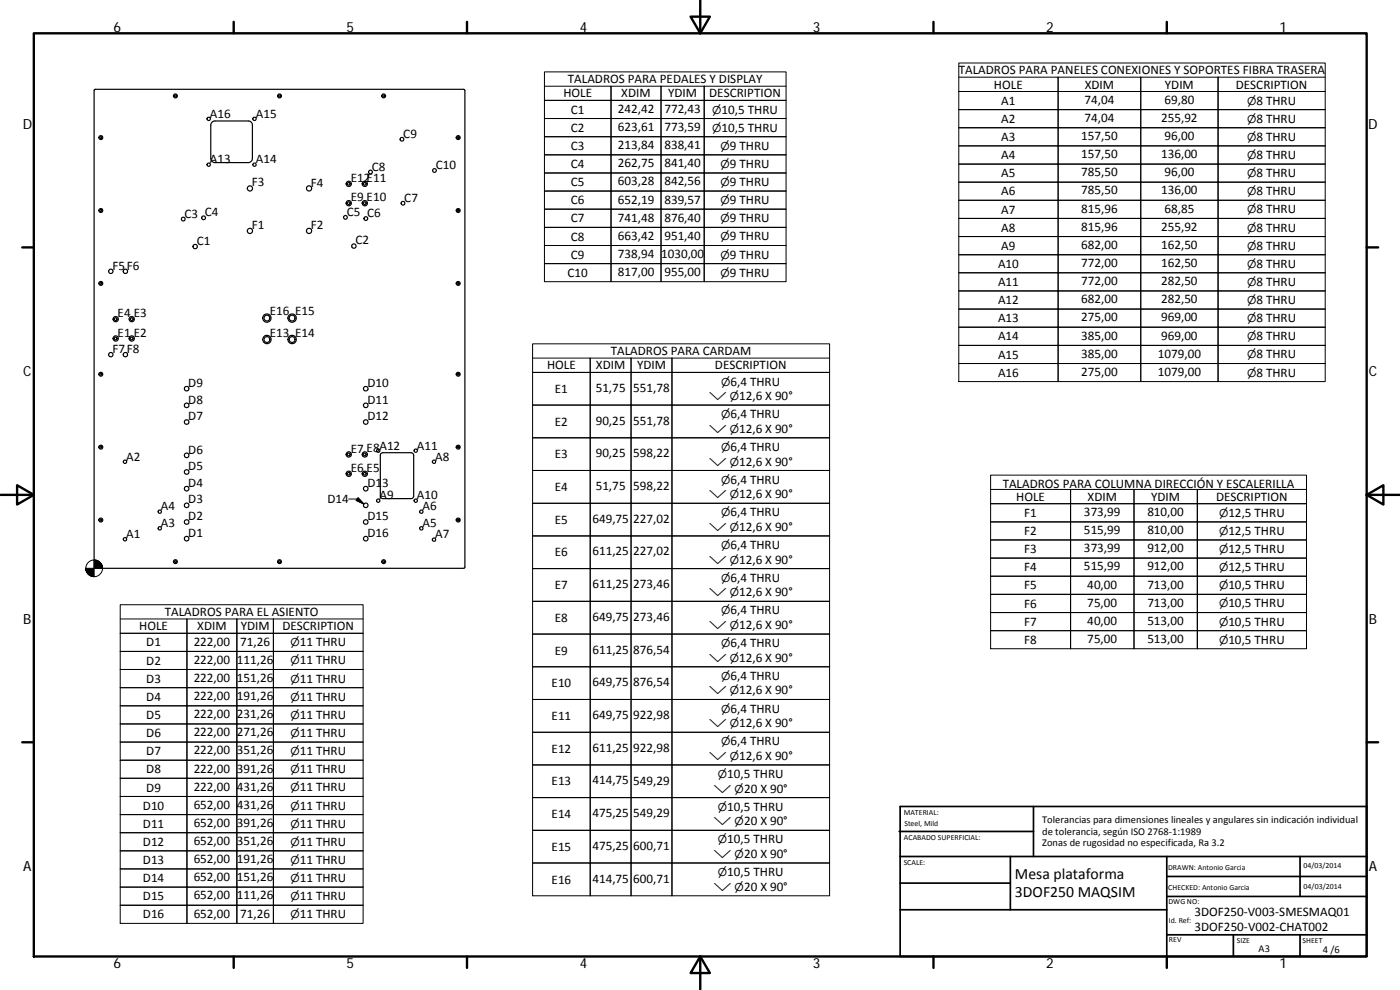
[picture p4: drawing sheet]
<svg xmlns="http://www.w3.org/2000/svg" width="420mm" height="297mm" viewBox="0 0 420 297" stroke-linecap="round" stroke-linejoin="round" font-family="sans-serif">
<g fill="none" stroke="#000" stroke-width=".36">
<path d="M28.4 26.9h111v143.5l-110.8 .1-.3-.2zM63.6 36.7l.9-.4h10a1.2 1.2 0 0 1 1.2 1.2v10a1.23 1.23 0 0 1-1.2 1.3h-10a1.3 1.3 0 0 1-1.2-1.3v-10zM114.4 136.1l.5-.3h8.5l.6 .4 .2 12.6-.4 .7-8.9 .1-.7-.4-.1-12.6z"/>
<circle cx="52.6" cy="28.8" r=".31"/>
<circle cx="52.6" cy="28.8" r=".59"/>
<circle cx="62.6" cy="35.7" r=".5"/>
<circle cx="76.4" cy="35.7" r=".5"/>
<circle cx="83.9" cy="28.8" r=".31"/>
<circle cx="83.9" cy="28.8" r=".59"/>
<circle cx="115.1" cy="28.8" r=".31"/>
<circle cx="115.1" cy="28.8" r=".59"/>
<circle cx="30.3" cy="41.3" r=".59"/>
<circle cx="30.3" cy="41.3" r=".3"/>
<circle cx="62.6" cy="49.4" r=".5"/>
<circle cx="75" cy="56.5" r=".79"/>
<circle cx="76.4" cy="49.4" r=".5"/>
<circle cx="92.8" cy="56.5" r=".78"/>
<circle cx="104.7" cy="55.2" r=".79"/>
<circle cx="104.7" cy="55.2" r=".42"/>
<circle cx="109.5" cy="55.2" r=".42"/>
<circle cx="109.5" cy="55.2" r=".78"/>
<circle cx="111.2" cy="51.6" r=".56"/>
<circle cx="120.6" cy="41.8" r=".56"/>
<circle cx="130.4" cy="51.2" r=".56"/>
<circle cx="137.5" cy="41.3" r=".3"/>
<circle cx="137.5" cy="41.3" r=".59"/>
<circle cx="30.3" cy="63.2" r=".59"/>
<circle cx="30.3" cy="63.1" r=".3"/>
<circle cx="55" cy="65.7" r=".56"/>
<circle cx="58.6" cy="74" r=".65"/>
<circle cx="61.1" cy="65.4" r=".56"/>
<circle cx="75" cy="69.3" r=".78"/>
<circle cx="92.8" cy="69.3" r=".77"/>
<circle cx="103.7" cy="65.2" r=".56"/>
<circle cx="104.7" cy="61" r=".79"/>
<circle cx="104.7" cy="61" r=".4"/>
<circle cx="106.2" cy="73.8" r=".66"/>
<circle cx="109.5" cy="61" r=".4"/>
<circle cx="109.5" cy="61" r=".79"/>
<circle cx="109.8" cy="65.6" r=".56"/>
<circle cx="120.9" cy="61" r=".56"/>
<circle cx="137.5" cy="63.2" r=".59"/>
<circle cx="137.5" cy="63.2" r=".3"/>
<circle cx="30.3" cy="85" r=".59"/>
<circle cx="30.3" cy="85" r=".3"/>
<circle cx="33.2" cy="81.4" r=".66"/>
<circle cx="34.7" cy="95.8" r=".41"/>
<circle cx="34.7" cy="95.8" r=".78"/>
<circle cx="37.6" cy="81.4" r=".65"/>
<circle cx="39.5" cy="95.8" r=".79"/>
<circle cx="39.6" cy="95.8" r=".42"/>
<circle cx="80.1" cy="95.4" r="1.24"/>
<circle cx="80.1" cy="95.4" r=".88"/>
<circle cx="87.7" cy="95.4" r="1.25"/>
<circle cx="87.7" cy="95.4" r=".88"/>
<circle cx="137.5" cy="85" r=".3"/>
<circle cx="137.5" cy="85" r=".59"/>
<circle cx="30.3" cy="112.3" r=".59"/>
<circle cx="30.3" cy="112.3" r=".3"/>
<circle cx="33.2" cy="106.4" r=".66"/>
<circle cx="34.7" cy="101.6" r=".41"/>
<circle cx="34.7" cy="101.6" r=".79"/>
<circle cx="37.6" cy="106.4" r=".65"/>
<circle cx="39.5" cy="101.6" r=".79"/>
<circle cx="39.6" cy="101.6" r=".42"/>
<circle cx="56" cy="116.6" r=".69"/>
<circle cx="80.1" cy="101.9" r="1.25"/>
<circle cx="80.1" cy="101.9" r=".88"/>
<circle cx="87.7" cy="101.9" r="1.26"/>
<circle cx="87.7" cy="101.9" r=".88"/>
<circle cx="109.8" cy="116.6" r=".69"/>
<circle cx="137.5" cy="112.3" r=".59"/>
<circle cx="137.5" cy="112.3" r=".3"/>
<circle cx="30.3" cy="134.2" r=".59"/>
<circle cx="30.3" cy="134.1" r=".3"/>
<circle cx="37.5" cy="138.5" r=".51"/>
<circle cx="56" cy="121.6" r=".69"/>
<circle cx="56" cy="126.6" r=".69"/>
<circle cx="56" cy="136.6" r=".69"/>
<circle cx="104.7" cy="136.4" r=".79"/>
<circle cx="104.7" cy="136.3" r=".41"/>
<circle cx="109.5" cy="136.3" r=".41"/>
<circle cx="109.5" cy="136.4" r=".79"/>
<circle cx="109.8" cy="121.6" r=".69"/>
<circle cx="109.8" cy="126.6" r=".69"/>
<circle cx="113.5" cy="135.2" r=".5"/>
<circle cx="124.8" cy="135.2" r=".49"/>
<circle cx="130.3" cy="138.5" r=".51"/>
<circle cx="137.5" cy="134.2" r=".3"/>
<circle cx="137.5" cy="134.2" r=".59"/>
<circle cx="30.3" cy="156" r=".59"/>
<circle cx="30.3" cy="156" r=".29"/>
<circle cx="48" cy="153.5" r=".49"/>
<circle cx="48" cy="158.5" r=".5"/>
<circle cx="56" cy="156.6" r=".69"/>
<circle cx="56" cy="141.6" r=".69"/>
<circle cx="56" cy="146.6" r=".69"/>
<circle cx="56" cy="151.6" r=".69"/>
<circle cx="104.7" cy="142.2" r=".42"/>
<circle cx="104.7" cy="142.1" r=".79"/>
<circle cx="109.5" cy="142.2" r=".42"/>
<circle cx="109.5" cy="142.1" r=".79"/>
<circle cx="109.8" cy="156.6" r=".69"/>
<circle cx="109.8" cy="151.6" r=".69"/>
<circle cx="109.8" cy="146.6" r=".69"/>
<circle cx="113.5" cy="150.2" r=".5"/>
<circle cx="124.8" cy="150.2" r=".49"/>
<circle cx="126.5" cy="153.5" r=".5"/>
<circle cx="126.5" cy="158.5" r=".51"/>
<circle cx="137.5" cy="156" r=".59"/>
<circle cx="137.5" cy="156" r=".29"/>
<circle cx="37.5" cy="161.8" r=".5"/>
<circle cx="52.6" cy="168.5" r=".59"/>
<circle cx="52.7" cy="168.5" r=".3"/>
<circle cx="56" cy="161.6" r=".69"/>
<circle cx="83.9" cy="168.5" r=".59"/>
<circle cx="83.9" cy="168.5" r=".29"/>
<circle cx="109.8" cy="161.6" r=".69"/>
<circle cx="115.1" cy="168.5" r=".59"/>
<circle cx="115.1" cy="168.5" r=".29"/>
<circle cx="130.3" cy="161.9" r=".5"/>
</g>
<g fill="none" stroke="#000" stroke-width=".71">
<path d="M10.1 10h400.1v277h-400.1zM70.1 6.6v3.4M140.2 6.6v3.4M207.3 5h5.8l-2.9 5zM210.2 0v10M280.2 6.6v3.4M350.2 6.6v3.4M6.7 74.2h3.4M410.2 74.2h3.4M.2 148.5h9.9M5.1 145.6l5 2.9-5 2.9zM410.2 148.5l5-2.9v5.8z"/>
<path d="M410.2 148.5h9.9M6.7 222.7h3.4M410.2 222.7h3.4M70.1 287v3.4M140.2 287v3.4M210.2 287l2.9 5h-5.8zM210.2 287v10M280.2 287v3.4M350.2 287v3.4"/>
</g>
<g fill="none" stroke="#000" stroke-width=".51">
<path d="M269.8 249.5h40.4M270.1 257h140.1M270.1 242h140.1v45h-140.1zM303.2 257v16M310.2 242v15M350.2 257v30M390.2 257v12M270.1 273h80.1M270.1 265h33.1M350.2 269h60M350.2 263h60M350.2 280.5h60"/>
<path d="M370.2 280.5v6.5M390.2 280.5v6.5"/>
</g>
<g fill="none" stroke="#000" stroke-width=".3">
<path d="M287.7 18.9h110v95.6h-110zM163.4 25.9h20v4.2M163.4 21.6h72.5v62.9h-72.5zM183.4 35.6v-5.5h-20h72.5h-24.6v-4.2v58.6M198.4 25.9v58.6M211.3 30.1v5.5h24.6h-72.5h20v5.4M211.3 35.6v5.4h24.6h-72.5h20v5.5M235.9 25.9h-52.5v58.6v-5.4h-20h72.5h-24.6v-5.4M287.7 23.2h29.9v4.3M317.6 32.9v-5.4h-29.9h110h-32.1v-4.3v91.3M342.4 23.2v91.3M365.6 27.5v5.4h32.1h-110h29.9v5.4"/>
<path d="M365.6 32.9v5.4h32.1h-110h29.9v5.5M365.6 38.3v5.5h32.1h-110h29.9v5.4M397.7 23.2h-80.1v91.3v-5.4h-29.9h110h-32.1v-5.5M211.3 41v5.5h24.6h-72.5h20v5.4M211.3 46.5v5.4h24.6h-72.5h20v5.4M211.3 51.9v5.4h24.6h-72.5h20v5.5M211.3 57.3v5.5h24.6h-72.5h20v5.4M365.6 43.8v5.4h32.1h-110h29.9v5.5M365.6 49.2v5.5h32.1h-110h29.9v5.4M365.6 54.7v5.4h32.1h-110h29.9v5.4M211.3 62.8v5.4h24.6h-72.5h20v5.5M211.3 68.2v5.5h24.6h-72.5h20v5.4"/>
<path d="M365.6 60.1v5.4h32.1h-110h29.9v5.5M365.6 65.5v5.5h32.1h-110h29.9v5.4M365.6 71v5.4h32.1h-110h29.9v5.5M365.6 76.4v5.5h32.1h-110h29.9v5.4M365.6 81.9v5.4h32.1h-110h29.9v5.4M365.6 87.3v5.4h32.1h-110h29.9v5.5M365.6 92.7v5.5h32.1h-110h29.9v5.4M365.6 98.2v5.4h32.1h-110h29.9v5.5M159.8 107.4h17.3v4.3M159.8 103.2h89.2v165.6h-89.2zM189.4 107.4v161.4M201.7 111.7v9.8h47.3h-89.2h17.3v9.9"/>
<path d="M249 107.4h-71.9v161.4v-9.9h-17.3h89.2h-47.3v-9.8M177.1 121.5v-9.8h-17.3h89.2h-47.3v-4.3v161.4M201.7 121.5v9.9h47.3h-89.2h17.3v9.8M201.7 131.4v9.8h47.3h-89.2h17.3v9.8M104.7 149.7h2.5l2 1.5M107.5 149.4l1.7 1.8-2.3-1zM201.7 141.2v9.8h47.3h-89.2h17.3v9.8M201.7 151v9.8h47.3h-89.2h17.3v9.8M297.3 146.9h24v4.2M297.3 142.6h94.8v52h-94.8zM321.3 156.6v-5.5h-24h94.8h-32.8v-4.2v47.7M340.3 146.9v47.7"/>
<path d="M359.3 151.1v5.5h32.8h-94.8h24v5.4M359.3 156.6v5.4h32.8h-94.8h24v5.4M392.1 146.9h-70.8v47.7v-5.4h-24h94.8h-32.8v-5.4M201.7 160.8v9.8h47.3h-89.2h17.3v9.8M201.7 170.6v9.8h47.3h-89.2h17.3v9.8M359.3 162v5.4h32.8h-94.8h24v5.5M359.3 167.4v5.5h32.8h-94.8h24v5.4M359.3 172.9v5.4h32.8h-94.8h24v5.5M359.3 178.3v5.5h32.8h-94.8h24v5.4M36.1 185.7h20v4.3M36.1 181.4h72.9v95.7h-72.9zM56.1 195.5v-5.5h-20h72.9h-26.9v-4.3v91.4"/>
<path d="M71.1 185.7v91.4M82.1 190v5.5h26.9h-72.9h20v5.4M82.1 195.5v5.4h26.9h-72.9h20v5.4M109 185.7h-52.9v91.4v-5.5h-20h72.9h-26.9v-5.4M201.7 180.4v9.8h47.3h-89.2h17.3v9.9M201.7 190.2v9.9h47.3h-89.2h17.3v9.8M82.1 200.9v5.4h26.9h-72.9h20v5.5M82.1 206.3v5.5h26.9h-72.9h20v5.4M82.1 211.8v5.4h26.9h-72.9h20v5.5M82.1 217.2v5.5h26.9h-72.9h20v5.4M201.7 200.1v9.8h47.3h-89.2h17.3v9.8M201.7 209.9v9.8h47.3h-89.2h17.3v9.8"/>
<path d="M201.7 219.7v9.8h47.3h-89.2h17.3v9.8M82.1 222.7v5.4h26.9h-72.9h20v5.4M82.1 228.1v5.4h26.9h-72.9h20v5.5M82.1 233.5v5.5h26.9h-72.9h20v5.4M82.1 239v5.4h26.9h-72.9h20v5.5M201.7 229.5v9.8h47.3h-89.2h17.3v9.8M201.7 239.3v9.8h47.3h-89.2h17.3v9.8M82.1 244.4v5.5h26.9h-72.9h20v5.4M82.1 249.9v5.4h26.9h-72.9h20v5.4M82.1 255.3v5.4h26.9h-72.9h20v5.5M82.1 260.7v5.5h26.9h-72.9h20v5.4"/>
<circle cx="28.3" cy="170.5" r="2.51"/>
</g>
<g fill="#000" stroke="#000" stroke-width=".3">
<path d="M107.5 149.4l1.7 1.8-2.3-1zM25.8 170.5l.1 .7zM25.8 170.5l.2 1.1zM25.8 170.5l.4 1.4zM25.8 170.5l.6 1.6zM25.8 170.5l.8 1.9zM25.8 170.5l1.1 2.1-.3-.2zM25.8 170.5l1.4 2.3-.3-.2zM25.8 170.5l1.8 2.4-.4-.1zM25.8 170.5l2.1 2.5-.3-.1zM25.8 170.5l2.4 2.5h-.3zM28.2 168l2.6 2.5h-2.6z"/>
<path d="M25.8 170.5h2.4v2.5zM30.7 169.8l.1 .7zM30.5 169.5l.3 1zM30.4 169.2l.4 1.3zM30.2 168.9l.6 1.6zM29.9 168.7l.9 1.8zM29.6 168.4l1.2 2.1zM29.3 168.2l.3 .2 1.2 2.1zM29 168.1l.3 .1 1.5 2.3zM28.6 168l.4 .1 1.8 2.4zM28.2 168h.4l2.2 2.5z"/>
</g>
<g font-size="4.7">
<text x="304.6" y="263.7">Mesa plataforma</text>
<text x="304.6" y="269.1">3DOF250 MAQSIM</text>
</g>
<g font-size="4.2">
<text x="34" y="9.6">6</text>
<text x="104" y="9.6">5</text>
<text x="174" y="9.6">4</text>
<text x="244" y="9.6">3</text>
<text x="314" y="9.6">2</text>
<text x="384" y="9.6">1</text>
<text x="6.8" y="38.7">D</text>
<text x="410.6" y="38.7">D</text>
<text x="7" y="112.9">C</text>
<text x="410.8" y="112.9">C</text>
<text x="7" y="187.1">B</text>
<text x="410.8" y="187.1">B</text>
<text x="7" y="261.3">A</text>
<text x="410.8" y="261.3">A</text>
<text x="34" y="290.4">6</text>
<text x="104" y="290.4">5</text>
<text x="174" y="290.4">4</text>
<text x="244" y="290.4">3</text>
<text x="314" y="290.4">2</text>
<text x="384" y="290.4">1</text>
</g>
<g font-size="3.9">
<text x="287.7" y="22.3">TALADROS PARA PANELES CONEXIONES Y SOPORTES FIBRA TRASERA</text>
<text x="169.1" y="29.2">HOLE</text>
<text x="170.4" y="25">TALADROS PARA PEDALES Y DISPLAY</text>
<text x="186.5" y="29.2">XDIM</text>
<text x="200.5" y="29.2">YDIM</text>
<text x="212.9" y="29.2">DESCRIPTION</text>
<text x="298.3" y="26.6">HOLE</text>
<text x="325.5" y="26.6">XDIM</text>
<text x="349.6" y="26.6">YDIM</text>
<text x="370.9" y="26.6">DESCRIPTION</text>
<text x="63" y="35.3">A16</text>
<text x="76.7" y="35.3">A15</text>
<text x="171.3" y="34.1">C1</text>
<text x="185.4" y="33.9">242,42</text>
<text x="199.4" y="33.9">772,43</text>
<text x="216.5" y="34.1">10,5 THRU</text>
<text x="300.5" y="31.5">A1</text>
<text x="325.5" y="31.2">74,04</text>
<text x="349.5" y="31.2">69,80</text>
<text x="377.1" y="31.4">8 THRU</text>
<text x="121" y="41.4">C9</text>
<text x="171.3" y="39.5">C2</text>
<text x="185.4" y="39.3">623,61</text>
<text x="199.4" y="39.3">773,59</text>
<text x="216.5" y="39.5">10,5 THRU</text>
<text x="300.5" y="36.9">A2</text>
<text x="325.5" y="36.6">74,04</text>
<text x="348.5" y="36.6">255,92</text>
<text x="377.1" y="36.8">8 THRU</text>
<text x="171.3" y="45">C3</text>
<text x="185.4" y="44.7">213,84</text>
<text x="199.4" y="44.7">838,41</text>
<text x="219" y="45">9 THRU</text>
<text x="300.5" y="42.3">A3</text>
<text x="300.5" y="47.8">A4</text>
<text x="324.5" y="42.1">157,50</text>
<text x="324.5" y="47.5">157,50</text>
<text x="348.5" y="47.5">136,00</text>
<text x="349.5" y="42.1">96,00</text>
<text x="377.1" y="42.3">8 THRU</text>
<text x="377.1" y="47.7">8 THRU</text>
<text x="63" y="49">A13</text>
<text x="76.7" y="49">A14</text>
<text x="111.6" y="51.2">C8</text>
<text x="130.8" y="50.8">C10</text>
<text x="171.3" y="50.4">C4</text>
<text x="185.4" y="50.2">262,75</text>
<text x="199.4" y="50.2">841,40</text>
<text x="219" y="50.4">9 THRU</text>
<text x="300.5" y="53.2">A5</text>
<text x="324.5" y="52.9">785,50</text>
<text x="349.5" y="52.9">96,00</text>
<text x="377.1" y="53.1">8 THRU</text>
<text x="75.6" y="55.9">F3</text>
<text x="93.3" y="56">F4</text>
<text x="105.3" y="54.6">E12E11</text>
<text x="171.3" y="55.9">C5</text>
<text x="185.4" y="55.6">603,28</text>
<text x="199.4" y="55.6">842,56</text>
<text x="219" y="55.8">9 THRU</text>
<text x="300.5" y="58.6">A6</text>
<text x="324.5" y="58.4">785,50</text>
<text x="348.5" y="58.4">136,00</text>
<text x="377.1" y="58.6">8 THRU</text>
<text x="55.4" y="65.3">C3 C4</text>
<text x="104.1" y="64.8">C5 C6</text>
<text x="105.3" y="60.4">E9 E10</text>
<text x="121.3" y="60.6">C7</text>
<text x="171.3" y="61.3">C6</text>
<text x="185.4" y="61.1">652,19</text>
<text x="199.4" y="61.1">839,57</text>
<text x="219" y="61.3">9 THRU</text>
<text x="300.5" y="64.1">A7</text>
<text x="324.5" y="63.8">815,96</text>
<text x="349.5" y="63.8">68,85</text>
<text x="377.1" y="64">8 THRU</text>
<text x="75.6" y="68.7">F1</text>
<text x="93.3" y="68.7">F2</text>
<text x="171.3" y="66.7">C7</text>
<text x="185.4" y="66.5">741,48</text>
<text x="185.4" y="71.9">663,42</text>
<text x="199.4" y="66.5">876,40</text>
<text x="199.4" y="71.9">951,40</text>
<text x="219" y="66.7">9 THRU</text>
<text x="300.5" y="69.5">A8</text>
<text x="324.5" y="69.3">815,96</text>
<text x="348.5" y="69.3">255,92</text>
<text x="377.1" y="69.5">8 THRU</text>
<text x="59" y="73.5">C1</text>
<text x="106.7" y="73.3">C2</text>
<text x="171.3" y="72.2">C8</text>
<text x="171.3" y="77.6">C9</text>
<text x="185.4" y="77.4">738,94</text>
<text x="198.4" y="77.4">1030,00</text>
<text x="219" y="72.2">9 THRU</text>
<text x="219" y="77.6">9 THRU</text>
<text x="300.5" y="75">A9</text>
<text x="324.5" y="74.7">682,00</text>
<text x="348.5" y="74.7">162,50</text>
<text x="377.1" y="74.9">8 THRU</text>
<text x="33.7" y="80.9">F5F6</text>
<text x="170.3" y="83.1">C10</text>
<text x="185.4" y="82.8">817,00</text>
<text x="199.4" y="82.8">955,00</text>
<text x="219" y="83">9 THRU</text>
<text x="299.5" y="80.4">A10</text>
<text x="324.5" y="80.1">772,00</text>
<text x="348.5" y="80.1">162,50</text>
<text x="377.1" y="80.4">8 THRU</text>
<text x="299.5" y="85.8">A11</text>
<text x="324.5" y="85.6">772,00</text>
<text x="348.5" y="85.6">282,50</text>
<text x="377.1" y="85.8">8 THRU</text>
<text x="35.3" y="95.2">E4 E3</text>
<text x="81" y="94.5">E16 E15</text>
<text x="299.5" y="91.3">A12</text>
<text x="324.5" y="91">682,00</text>
<text x="348.5" y="91">282,50</text>
<text x="377.1" y="91.2">8 THRU</text>
<text x="35.3" y="101">E1 E2</text>
<text x="81" y="101">E13 E14</text>
<text x="299.5" y="96.7">A13</text>
<text x="324.5" y="96.5">275,00</text>
<text x="324.5" y="101.9">385,00</text>
<text x="348.5" y="96.5">969,00</text>
<text x="348.5" y="101.9">969,00</text>
<text x="377.1" y="96.7">8 THRU</text>
<text x="33.7" y="105.9">F7F8</text>
<text x="183.3" y="106.6">TALADROS PARA CARDAM</text>
<text x="299.5" y="102.2">A14</text>
<text x="299.5" y="107.6">A15</text>
<text x="324.5" y="107.3">385,00</text>
<text x="347.5" y="107.3">1079,00</text>
<text x="377.1" y="102.1">8 THRU</text>
<text x="377.1" y="107.5">8 THRU</text>
<text x="164.2" y="110.8">HOLE</text>
<text x="178.8" y="110.8">XDIM</text>
<text x="191.2" y="110.8">YDIM</text>
<text x="214.6" y="110.8">DESCRIPTION</text>
<text x="299.5" y="113">A16</text>
<text x="324.5" y="112.8">275,00</text>
<text x="347.5" y="112.8">1079,00</text>
<text x="377.1" y="113">8 THRU</text>
<text x="56.5" y="116.1">D9</text>
<text x="110.3" y="116.1">D10</text>
<text x="166.5" y="117.9">E1</text>
<text x="178.8" y="117.6">51,75</text>
<text x="190.1" y="117.6">551,78</text>
<text x="219.3" y="115.7">6,4 THRU</text>
<text x="56.5" y="121.1">D8</text>
<text x="110.3" y="121.2">D11</text>
<text x="219.3" y="125.5">6,4 THRU</text>
<text x="221.8" y="120">12,6 X 90°</text>
<text x="56.5" y="126.1">D7</text>
<text x="110.3" y="126.2">D12</text>
<text x="166.5" y="127.7">E2</text>
<text x="178.8" y="127.4">90,25</text>
<text x="190.1" y="127.4">551,78</text>
<text x="221.8" y="129.8">12,6 X 90°</text>
<text x="56.5" y="136.1">D6</text>
<text x="105.3" y="135.8">E7 E8A12</text>
<text x="125.1" y="134.9">A11</text>
<text x="166.5" y="137.5">E3</text>
<text x="178.8" y="137.3">90,25</text>
<text x="190.1" y="137.3">598,22</text>
<text x="219.3" y="135.3">6,4 THRU</text>
<text x="37.9" y="138.2">A2</text>
<text x="56.5" y="141.1">D5</text>
<text x="105.3" y="141.6">E6 E5</text>
<text x="130.6" y="138.2">A8</text>
<text x="221.8" y="139.7">12,6 X 90°</text>
<text x="56.5" y="146.2">D4</text>
<text x="110.3" y="146.1">D13</text>
<text x="113.9" y="149.8">A9</text>
<text x="125.1" y="149.8">A10</text>
<text x="166.5" y="147.3">E4</text>
<text x="178.8" y="147.1">51,75</text>
<text x="190.1" y="147.1">598,22</text>
<text x="219.3" y="145.1">6,4 THRU</text>
<text x="221.8" y="149.5">12,6 X 90°</text>
<text x="300.9" y="146.3">TALADROS PARA COLUMNA DIRECCIÓN Y ESCALERILLA</text>
<text x="48.3" y="153.2">A4</text>
<text x="56.5" y="151.1">D3</text>
<text x="98.3" y="151">D14</text>
<text x="126.8" y="153.1">A6</text>
<text x="219.3" y="154.9">6,4 THRU</text>
<text x="305" y="150.2">HOLE</text>
<text x="307.4" y="155.1">F1</text>
<text x="325.3" y="154.8">373,99</text>
<text x="326.4" y="150.2">XDIM</text>
<text x="344.3" y="154.8">810,00</text>
<text x="345.5" y="150.2">YDIM</text>
<text x="364.9" y="150.2">DESCRIPTION</text>
<text x="368.6" y="155">12,5 THRU</text>
<text x="37.9" y="161.4">A1</text>
<text x="48.3" y="158.1">A3</text>
<text x="56.5" y="161.1">D1</text>
<text x="56.5" y="156.1">D2</text>
<text x="110.3" y="156.1">D15</text>
<text x="110.3" y="161.1">D16</text>
<text x="126.8" y="158.1">A5</text>
<text x="130.6" y="161.5">A7</text>
<text x="166.5" y="157.1">E5</text>
<text x="177.8" y="156.9">649,75</text>
<text x="190.1" y="156.9">227,02</text>
<text x="221.8" y="159.3">12,6 X 90°</text>
<text x="307.4" y="160.5">F2</text>
<text x="325.3" y="160.3">515,99</text>
<text x="344.3" y="160.3">810,00</text>
<text x="368.6" y="160.5">12,5 THRU</text>
<text x="166.5" y="166.9">E6</text>
<text x="177.8" y="166.7">611,25</text>
<text x="190.1" y="166.7">227,02</text>
<text x="219.3" y="164.7">6,4 THRU</text>
<text x="307.4" y="165.9">F3</text>
<text x="325.3" y="165.7">373,99</text>
<text x="344.3" y="165.7">912,00</text>
<text x="368.6" y="165.9">12,5 THRU</text>
<text x="221.8" y="169.1">12,6 X 90°</text>
<text x="307.4" y="171.4">F4</text>
<text x="325.3" y="171.1">515,99</text>
<text x="344.3" y="171.1">912,00</text>
<text x="368.6" y="171.4">12,5 THRU</text>
<text x="166.5" y="176.7">E7</text>
<text x="177.8" y="176.5">611,25</text>
<text x="190.1" y="176.5">273,46</text>
<text x="219.3" y="174.5">6,4 THRU</text>
<text x="221.8" y="178.9">12,6 X 90°</text>
<text x="307.4" y="176.8">F5</text>
<text x="326.3" y="176.6">40,00</text>
<text x="344.3" y="176.6">713,00</text>
<text x="368.6" y="176.8">10,5 THRU</text>
<text x="49.5" y="184.8">TALADROS PARA EL ASIENTO</text>
<text x="219.3" y="184.3">6,4 THRU</text>
<text x="307.4" y="182.3">F6</text>
<text x="326.3" y="182">75,00</text>
<text x="344.3" y="182">713,00</text>
<text x="368.6" y="182.2">10,5 THRU</text>
<text x="41.8" y="189.1">HOLE</text>
<text x="59.2" y="189.1">XDIM</text>
<text x="72.2" y="189.1">YDIM</text>
<text x="84.8" y="189.1">DESCRIPTION</text>
<text x="166.5" y="186.6">E8</text>
<text x="177.8" y="186.3">649,75</text>
<text x="190.1" y="186.3">273,46</text>
<text x="221.8" y="188.7">12,6 X 90°</text>
<text x="307.4" y="187.7">F7</text>
<text x="326.3" y="187.5">40,00</text>
<text x="344.3" y="187.5">513,00</text>
<text x="368.6" y="187.7">10,5 THRU</text>
<text x="43.9" y="194">D1</text>
<text x="58.1" y="193.7">222,00</text>
<text x="72.1" y="193.7">71,26</text>
<text x="89.9" y="193.9">11 THRU</text>
<text x="166.5" y="196.4">E9</text>
<text x="177.8" y="196.1">611,25</text>
<text x="190.1" y="196.1">876,54</text>
<text x="219.3" y="194.1">6,4 THRU</text>
<text x="307.4" y="193.2">F8</text>
<text x="326.3" y="192.9">75,00</text>
<text x="344.3" y="192.9">513,00</text>
<text x="368.6" y="193.1">10,5 THRU</text>
<text x="43.9" y="199.4">D2</text>
<text x="58.1" y="199.2">222,00</text>
<text x="71.1" y="199.2">111,26</text>
<text x="89.9" y="199.3">11 THRU</text>
<text x="219.3" y="204">6,4 THRU</text>
<text x="221.8" y="198.5">12,6 X 90°</text>
<text x="43.9" y="204.9">D3</text>
<text x="58.1" y="204.6">222,00</text>
<text x="71.1" y="204.6">151,26</text>
<text x="89.9" y="204.8">11 THRU</text>
<text x="165.6" y="206.2">E10</text>
<text x="177.8" y="205.9">649,75</text>
<text x="190.1" y="205.9">876,54</text>
<text x="221.8" y="208.3">12,6 X 90°</text>
<text x="43.9" y="210.3">D4</text>
<text x="43.9" y="215.7">D5</text>
<text x="58.1" y="210">222,00</text>
<text x="58.1" y="215.5">222,00</text>
<text x="71.1" y="210">191,26</text>
<text x="71.1" y="215.5">231,26</text>
<text x="89.9" y="210.2">11 THRU</text>
<text x="89.9" y="215.7">11 THRU</text>
<text x="177.8" y="215.8">649,75</text>
<text x="190.1" y="215.8">922,98</text>
<text x="219.3" y="213.8">6,4 THRU</text>
<text x="43.9" y="221.1">D6</text>
<text x="58.1" y="220.9">222,00</text>
<text x="71.1" y="220.9">271,26</text>
<text x="89.9" y="221.1">11 THRU</text>
<text x="165.6" y="216">E11</text>
<text x="221.8" y="218.1">12,6 X 90°</text>
<text x="43.9" y="226.6">D7</text>
<text x="58.1" y="226.3">222,00</text>
<text x="71.1" y="226.3">351,26</text>
<text x="89.9" y="226.6">11 THRU</text>
<text x="165.6" y="225.8">E12</text>
<text x="177.8" y="225.6">611,25</text>
<text x="190.1" y="225.6">922,98</text>
<text x="219.3" y="223.6">6,4 THRU</text>
<text x="221.8" y="228">12,6 X 90°</text>
<text x="43.9" y="232.1">D8</text>
<text x="58.1" y="231.8">222,00</text>
<text x="71.1" y="231.8">391,26</text>
<text x="89.9" y="232">11 THRU</text>
<text x="218.3" y="233.4">10,5 THRU</text>
<text x="43.9" y="237.5">D9</text>
<text x="58.1" y="237.2">222,00</text>
<text x="71.1" y="237.2">431,26</text>
<text x="89.9" y="237.4">11 THRU</text>
<text x="165.6" y="235.6">E13</text>
<text x="177.8" y="235.4">414,75</text>
<text x="190.1" y="235.4">549,29</text>
<text x="223.3" y="237.8">20 X 90°</text>
<text x="42.9" y="242.9">D10</text>
<text x="58.1" y="242.7">652,00</text>
<text x="71.1" y="242.7">431,26</text>
<text x="89.9" y="242.9">11 THRU</text>
<text x="165.6" y="245.4">E14</text>
<text x="177.8" y="245.2">475,25</text>
<text x="190.1" y="245.2">549,29</text>
<text x="218.3" y="243.2">10,5 THRU</text>
<text x="42.9" y="248.4">D11</text>
<text x="58.1" y="248.1">652,00</text>
<text x="71.1" y="248.1">391,26</text>
<text x="89.9" y="248.3">11 THRU</text>
<text x="223.3" y="247.6">20 X 90°</text>
<text x="42.9" y="253.8">D12</text>
<text x="58.1" y="253.5">652,00</text>
<text x="71.1" y="253.5">351,26</text>
<text x="89.9" y="253.8">11 THRU</text>
<text x="165.6" y="255.2">E15</text>
<text x="177.8" y="255">475,25</text>
<text x="190.1" y="255">600,71</text>
<text x="218.3" y="253">10,5 THRU</text>
<text x="223.3" y="257.4">20 X 90°</text>
<text x="42.9" y="259.2">D13</text>
<text x="58.1" y="259">652,00</text>
<text x="71.1" y="259">191,26</text>
<text x="89.9" y="259.2">11 THRU</text>
<text x="218.3" y="262.8">10,5 THRU</text>
<text x="42.9" y="264.7">D14</text>
<text x="58.1" y="264.4">652,00</text>
<text x="58.1" y="269.9">652,00</text>
<text x="71.1" y="264.4">151,26</text>
<text x="71.1" y="269.9">111,26</text>
<text x="89.9" y="264.6">11 THRU</text>
<text x="165.6" y="265.1">E16</text>
<text x="177.8" y="264.8">414,75</text>
<text x="190.1" y="264.8">600,71</text>
<text x="223.3" y="267.3">20 X 90°</text>
<text x="42.9" y="270.1">D15</text>
<text x="42.9" y="275.5">D16</text>
<text x="58.1" y="275.3">652,00</text>
<text x="72.1" y="275.3">71,26</text>
<text x="89.9" y="270.1">11 THRU</text>
<text x="89.9" y="275.5">11 THRU</text>
<text x="358.5" y="274.9">3DOF250‐V003‐SMESMAQ01</text>
<text x="358.5" y="279.4">3DOF250‐V002‐CHAT002</text>
</g>
<g font-size="3.3">
<text x="213.8" y="34.1">⌀</text>
<text x="374.3" y="31.4">⌀</text>
<text x="213.8" y="39.5">⌀</text>
<text x="374.3" y="36.8">⌀</text>
<text x="216.2" y="45">⌀</text>
<text x="374.3" y="42.3">⌀</text>
<text x="374.3" y="47.7">⌀</text>
<text x="216.2" y="50.4">⌀</text>
<text x="374.3" y="53.1">⌀</text>
<text x="216.2" y="55.8">⌀</text>
<text x="374.3" y="58.6">⌀</text>
<text x="216.2" y="61.3">⌀</text>
<text x="374.3" y="64">⌀</text>
<text x="216.2" y="66.7">⌀</text>
<text x="374.3" y="69.5">⌀</text>
<text x="216.2" y="72.2">⌀</text>
<text x="216.2" y="77.6">⌀</text>
<text x="374.3" y="74.9">⌀</text>
<text x="216.2" y="83">⌀</text>
<text x="374.3" y="80.4">⌀</text>
<text x="374.3" y="85.8">⌀</text>
<text x="374.3" y="91.2">⌀</text>
<text x="374.3" y="96.7">⌀</text>
<text x="374.3" y="102.1">⌀</text>
<text x="374.3" y="107.5">⌀</text>
<text x="374.3" y="113">⌀</text>
<text x="216.5" y="115.7">⌀</text>
<text x="212.7" y="120">⌵ ⌀</text>
<text x="216.5" y="125.5">⌀</text>
<text x="212.7" y="129.8">⌵ ⌀</text>
<text x="216.5" y="135.3">⌀</text>
<text x="212.7" y="139.7">⌵ ⌀</text>
<text x="212.7" y="149.5">⌵ ⌀</text>
<text x="216.5" y="145.1">⌀</text>
<text x="216.5" y="154.9">⌀</text>
<text x="365.9" y="155">⌀</text>
<text x="212.7" y="159.3">⌵ ⌀</text>
<text x="365.9" y="160.5">⌀</text>
<text x="216.5" y="164.7">⌀</text>
<text x="365.9" y="165.9">⌀</text>
<text x="212.7" y="169.1">⌵ ⌀</text>
<text x="365.9" y="171.4">⌀</text>
<text x="212.7" y="178.9">⌵ ⌀</text>
<text x="216.5" y="174.5">⌀</text>
<text x="365.9" y="176.8">⌀</text>
<text x="216.5" y="184.3">⌀</text>
<text x="365.9" y="182.2">⌀</text>
<text x="212.7" y="188.7">⌵ ⌀</text>
<text x="365.9" y="187.7">⌀</text>
<text x="87.2" y="193.9">⌀</text>
<text x="216.5" y="194.1">⌀</text>
<text x="365.9" y="193.1">⌀</text>
<text x="87.2" y="199.3">⌀</text>
<text x="212.7" y="198.5">⌵ ⌀</text>
<text x="216.5" y="204">⌀</text>
<text x="87.2" y="204.8">⌀</text>
<text x="212.7" y="208.3">⌵ ⌀</text>
<text x="87.2" y="210.2">⌀</text>
<text x="87.2" y="215.7">⌀</text>
<text x="216.5" y="213.8">⌀</text>
<text x="87.2" y="221.1">⌀</text>
<text x="212.7" y="218.1">⌵ ⌀</text>
<text x="87.2" y="226.6">⌀</text>
<text x="212.7" y="228">⌵ ⌀</text>
<text x="216.5" y="223.6">⌀</text>
<text x="87.2" y="232">⌀</text>
<text x="215.5" y="233.4">⌀</text>
<text x="87.2" y="237.4">⌀</text>
<text x="214.2" y="237.8">⌵ ⌀</text>
<text x="87.2" y="242.9">⌀</text>
<text x="215.5" y="243.2">⌀</text>
<text x="87.2" y="248.3">⌀</text>
<text x="214.2" y="247.6">⌵ ⌀</text>
<text x="87.2" y="253.8">⌀</text>
<text x="214.2" y="257.4">⌵ ⌀</text>
<text x="215.5" y="253">⌀</text>
<text x="87.2" y="259.2">⌀</text>
<text x="215.5" y="262.8">⌀</text>
<text x="87.2" y="264.6">⌀</text>
<text x="214.2" y="267.3">⌵ ⌀</text>
<text x="87.2" y="270.1">⌀</text>
<text x="87.2" y="275.5">⌀</text>
</g>
<g font-size="3.1">
<text x="312.8" y="246.8">Tolerancias para dimensiones lineales y angulares sin indicación individual</text>
<text x="312.8" y="250.4">de tolerancia, según ISO 2768‐1:1989</text>
<text x="312.8" y="254">Zonas de rugosidad no especificada, Ra 3.2</text>
<text x="377.7" y="285.6">A3</text>
<text x="397" y="285.9">4 /6</text>
</g>
<g font-size="2.4">
<text x="271.2" y="244.4">MATERIAL:</text>
<text x="271.3" y="251.9">ACABADO SUPERFICIAL:</text>
<text x="271.4" y="247.9">Steel, Mild</text>
<text x="271.2" y="259.7">SCALE:</text>
<text x="350.6" y="260.9">DRAWN: Antonio Garcia</text>
<text x="391.2" y="260.6">04/03/2014</text>
<text x="350.6" y="267">CHECKED: Antonio Garcia</text>
<text x="391.2" y="266.6">04/03/2014</text>
<text x="350.7" y="271.4">DWG NO:</text>
<text x="350.8" y="276.8">Id. Ref:</text>
<text x="350.8" y="282.8">REV</text>
<text x="371.2" y="282.9">SIZE</text>
<text x="390.9" y="282.9">SHEET</text>
</g>
</svg>
